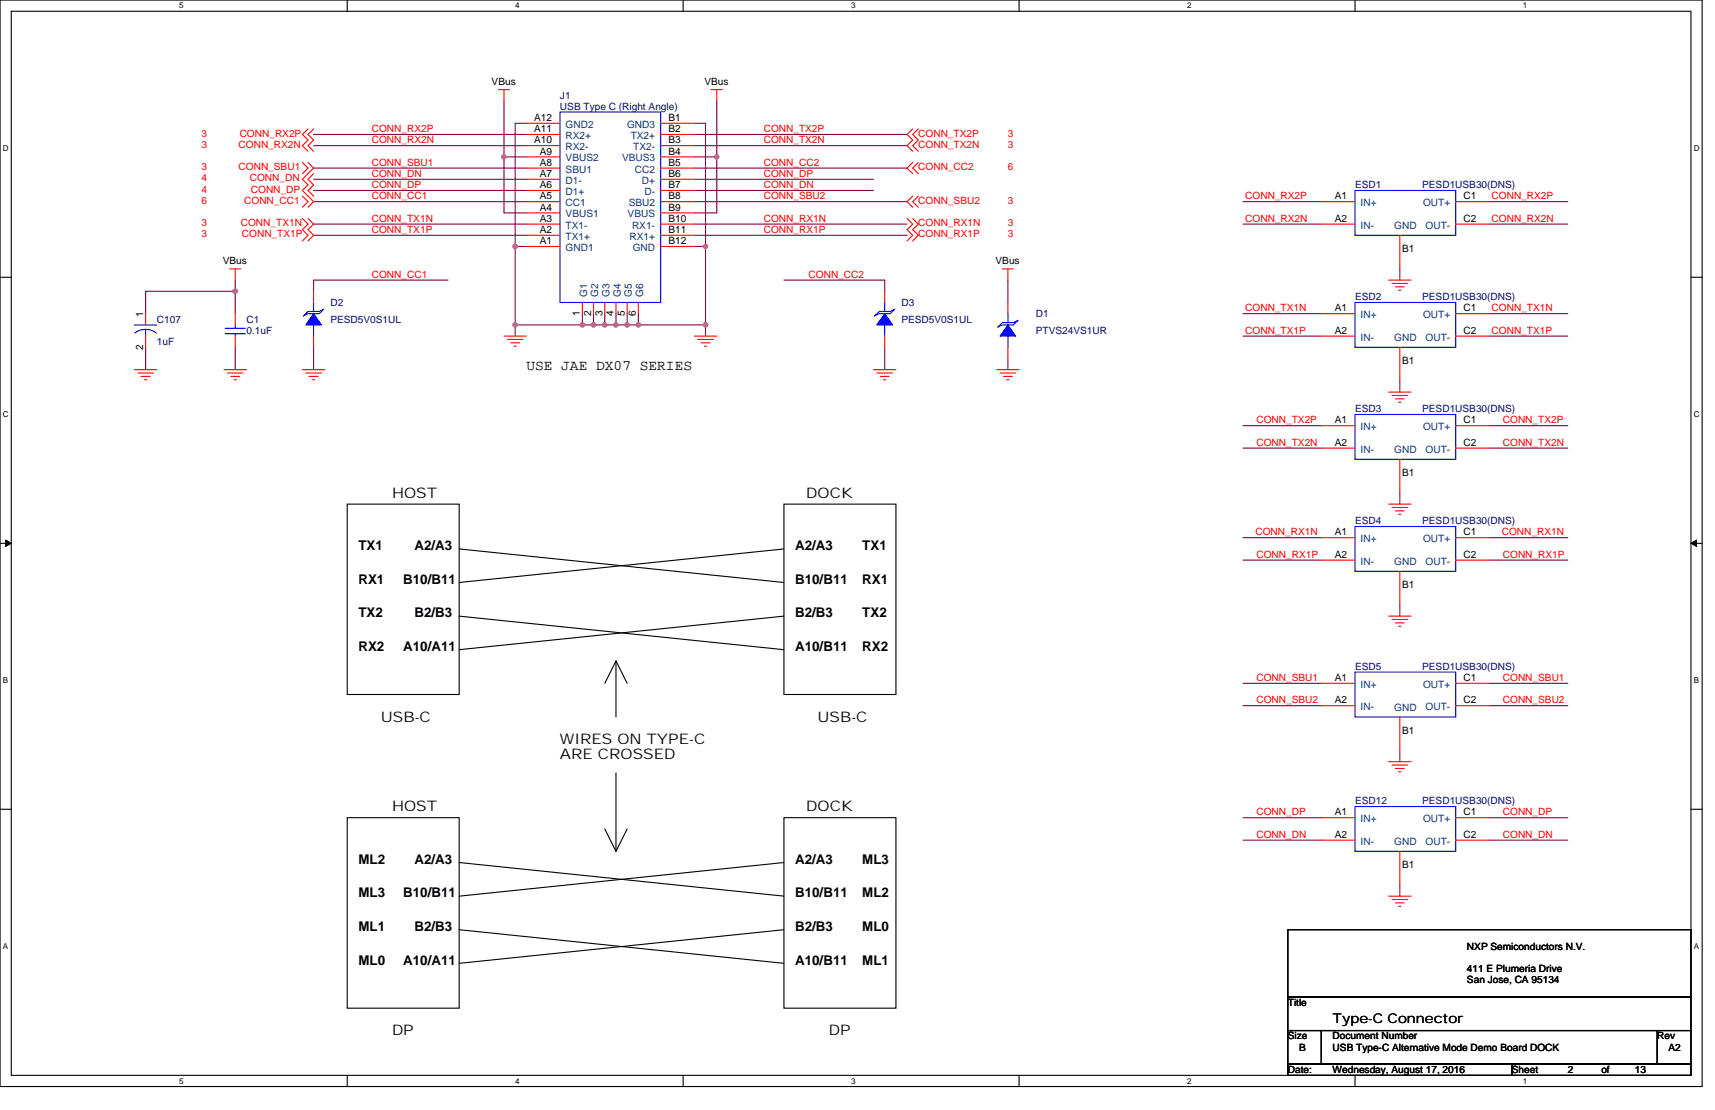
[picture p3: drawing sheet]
<svg xmlns="http://www.w3.org/2000/svg" width="432mm" height="279mm" viewBox="0 0 432 279" stroke-linecap="round" stroke-linejoin="round" font-family="sans-serif">
<path d="M0 0h428.6v273.5h-428.6zM2.8 2.8h422.9v267.9h-422.9z" fill="none" stroke="#000" stroke-width=".28"/>
<g fill="#fff">
<path d="M45.1 .3h1.1v2.3h-1.1z"/>
<path d="M45.1 271h1.1v2.2h-1.1z"/>
</g>
<path d="M87.4 0v2.8M87.4 270.7v2.8" fill="none" stroke="#000" stroke-width=".28"/>
<g fill="#fff">
<path d="M129.7 .3h1.1v2.3h-1.1z"/>
<path d="M129.7 271h1.1v2.2h-1.1z"/>
</g>
<path d="M172 0v2.8M172 270.7v2.8" fill="none" stroke="#000" stroke-width=".28"/>
<g fill="#fff">
<path d="M214.3 .3h1.1v2.3h-1.1z"/>
<path d="M214.3 271h1.1v2.2h-1.1z"/>
</g>
<path d="M256.6 0v2.8M256.6 270.7v2.8" fill="none" stroke="#000" stroke-width=".28"/>
<g fill="#fff">
<path d="M298.9 .3h1.1v2.3h-1.1z"/>
<path d="M298.9 271h1.1v2.2h-1.1z"/>
</g>
<path d="M341.2 0v2.8M341.2 270.7v2.8" fill="none" stroke="#000" stroke-width=".28"/>
<g fill="#fff">
<path d="M383.5 .3h1.1v2.3h-1.1z"/>
<path d="M383.5 271h1.1v2.2h-1.1z"/>
<path d="M.7 36.3h1.5v2.3h-1.5z"/>
<path d="M426.5 36.3h1.4v2.3h-1.4z"/>
<path d="M.7 103.3h1.5v2.2h-1.5z"/>
<path d="M426.5 103.3h1.4v2.2h-1.4z"/>
</g>
<path d="M0 69.8h2.8M425.7 69.8h2.9" fill="none" stroke="#000" stroke-width=".28"/>
<g fill="#fff">
<path d="M.7 170.2h1.4v2.3h-1.4z"/>
<path d="M426.5 170.2h1.3v2.3h-1.3z"/>
</g>
<path d="M0 136.8h2.8M425.7 136.8h2.9" fill="none" stroke="#000" stroke-width=".28"/>
<path d="M1.4 135.9l1.4 .9-1.4 .8zM425.7 136.8l1.4-.9v1.7z" fill="#000" stroke="#000" stroke-width=".25"/>
<g fill="#fff">
<path d="M.7 237.2h1.4v2.2h-1.4z"/>
<path d="M426.4 237.2h1.4v2.2h-1.4z"/>
</g>
<g fill="none" stroke="#000" stroke-width=".28">
<path d="M87.4 126.9h28.2v47.9h-28.2zM115.6 138.2l81.8 8.4M197.4 126.9h28.2v47.9h-28.2zM197.4 138.2l-81.8 8.4M115.6 155.1l81.8 8.4M197.4 155.1l-81.8 8.4M155.1 166.4l2.8 5.6M155.1 166.4l-2.8 5.6M155.1 166.4v14.1M155.1 194.6v19.7M0 203.7h2.8M87.4 205.8h28.2v48h-28.2z"/>
<path d="M115.6 217.1l81.8 8.5M152.3 208.7l2.8 5.6M157.9 208.7l-2.8 5.6M197.4 205.8h28.2v48h-28.2zM197.4 217.1l-81.8 8.5M425.7 203.7h2.9M115.6 234l81.8 8.5M197.4 234l-81.8 8.5M324.3 234h101.4v17h-101.4zM324.3 251h101.4v8.4h-101.4zM324.3 259.4h8.4v8.5h-8.4zM332.7 259.4h84.6v8.5h-84.6z"/>
<path d="M417.3 259.4h8.4v8.5h-8.4zM324.3 267.9h56.3v2.8h-56.3zM380.6 267.9h45.1v2.8h-45.1z"/>
</g>
<g fill="none" stroke="#800040" stroke-width=".28">
<path d="M79 33.8h53.5M79 36.7h53.5M126.9 39.5h5.6M126.9 39.5v14.1h5.6M126.9 25.4v14.1M132.5 31h-2.8v31M174.8 31h2.8v31M174.8 39.5h5.7v14.1h-5.7M174.8 33.8h53.6M174.8 36.7h53.6M180.5 25.4v14.1M79 42.3h53.5"/>
<path d="M79 45.1h53.5M79 47.9h53.5M79 50.8h53.5M79 56.4h53.5M79 59.2h53.5M174.8 42.3h53.6M174.8 45.1h45.1M174.8 47.9h45.1M174.8 50.8h53.6M174.8 56.4h53.6M174.8 59.2h53.6M313 50.8h19.7"/>
<path d="M313 56.4h19.7M375 50.8h19.7M375 56.4h19.7M36.7 79v-5.7h22.5v5.7M59.2 70.5v2.8M112.8 70.5h-33.8v2.8M129.7 62v19.8M129.7 62h2.8M146.6 79v2.8M149.4 79v2.8M152.3 79v2.8M155.1 79v2.8"/>
<path d="M157.9 79v2.8M160.7 79v2.8M174.8 62h2.8M177.6 62v19.8M197.4 70.5h25.4v2.8M253.8 70.5v5.6M313 79h19.7M352.4 67.7v2.8M375 79h19.7M36.7 87.4v5.6M59.2 87.4v5.6M79 87.4v5.6"/>
<path d="M129.7 81.8v2.8M129.7 81.8h16.9M146.6 81.8h2.8M149.4 81.8h2.9M152.3 81.8h2.8M155.1 81.8h2.8M157.9 81.8h2.8M160.7 81.8h16.9M177.6 81.8v2.8M222.8 87.4v5.6M253.8 90.2v2.8M313 84.6h19.7"/>
<path d="M352.4 95.9v2.8M375 84.6h19.7M313 107.1h19.7M313 112.8h19.7M375 107.1h19.7M375 112.8h19.7M313 135.3h19.7M352.4 124.1v2.8M375 135.3h19.7M313 141h19.7M352.4 152.3v2.8M375 141h19.7"/>
<path d="M313 172h19.7M313 177.6h19.7M375 172h19.7M375 177.6h19.7M352.4 188.9v2.8M313 205.8h19.7M313 211.5h19.7M375 205.8h19.7M375 211.5h19.7M352.4 222.8v2.8"/>
</g>
<g fill="#f0f" stroke="#f0f" stroke-width=".28">
<circle cx="160.7" cy="81.8" r=".55"/>
<circle cx="126.9" cy="39.5" r=".55"/>
<circle cx="180.4" cy="39.5" r=".55"/>
<circle cx="59.2" cy="73.3" r=".57"/>
<circle cx="129.7" cy="62" r=".56"/>
<circle cx="129.7" cy="81.8" r=".56"/>
<circle cx="177.6" cy="62" r=".55"/>
<circle cx="177.6" cy="81.8" r=".55"/>
<circle cx="157.9" cy="81.8" r=".56"/>
<circle cx="155.1" cy="81.8" r=".55"/>
<circle cx="152.2" cy="81.8" r=".55"/>
<circle cx="149.4" cy="81.8" r=".55"/>
<circle cx="146.6" cy="81.8" r=".55"/>
</g>
<g fill="none" stroke="#f00" stroke-width=".28">
<path d="M77.6 32.4l-1.5 1.4 1.5 1.5-1.5 1.4 1.5 1.4M79 32.4l-1.4 1.4 1.4 1.5-1.4 1.4 1.4 1.4M125.5 22.6h2.8M126.9 22.6v2.8M132.5 39.5h8.5M132.5 36.7h8.5M132.5 33.8h8.5M132.5 31h8.5M166.4 31h8.4M166.4 33.8h8.4M166.4 36.7h8.4M166.4 39.5h8.4"/>
<path d="M179 22.6h2.9M180.5 22.6v2.8M229.8 32.4l-1.4 1.4 1.4 1.5-1.4 1.4 1.4 1.4M231.2 32.4l-1.4 1.4 1.4 1.5-1.4 1.4 1.4 1.4M76.1 55l1.5 1.4-1.5 1.4 1.5 1.4-1.5 1.4M76.1 49.4l1.5 1.4-1.5 1.4M76.1 40.9l1.5 1.4-1.5 1.4M77.6 55l1.4 1.4-1.4 1.4 1.4 1.4-1.4 1.4M77.6 40.9l1.4 1.4-2.9 2.8 1.5 1.4-1.5 1.4 2.9 2.9-1.4 1.4M79 43.7l-1.4 1.4 1.4 1.4-1.4 1.4 1.4 1.5M132.5 59.2h8.5M132.5 56.4h8.5"/>
<path d="M132.5 53.6h8.5M132.5 50.8h8.5M132.5 47.9h8.5M132.5 45.1h8.5M132.5 42.3h8.5M166.4 42.3h8.4M166.4 45.1h8.4M166.4 47.9h8.4M166.4 50.8h8.4M166.4 53.6h8.4M166.4 56.4h8.4M166.4 59.2h8.4"/>
<path d="M228.4 55l1.4 1.4-1.4 1.4 1.4 1.4-1.4 1.4M229.8 55l1.4 1.4-1.4 1.4 1.4 1.4-1.4 1.4M229.8 40.9l-1.4 1.4 1.4 1.4M229.8 49.4l-1.4 1.4 1.4 1.4M231.2 40.9l-1.4 1.4 1.4 1.4M231.2 49.4l-1.4 1.4 1.4 1.4M332.7 50.8h8.5M332.7 56.4h8.5M352.4 59.2v8.5M366.5 50.8h8.5M366.5 56.4h8.5M36.7 79v2.8"/>
<path d="M57.8 67.7h2.8M59.2 67.7v2.8M59.2 79v2.8M79 73.3v2.8M132.5 62h8.5M146.6 76.1v2.9M149.4 76.1v2.9M152.3 76.1v2.9M155.1 76.1v2.9M157.9 76.1v2.9M160.7 76.1v2.9M166.4 62h8.4"/>
<path d="M222.8 73.3v2.8M252.3 67.7h2.9M253.8 76.1v2.9M253.8 67.7v2.8M332.7 79h8.5M349.6 70.5h5.7M350.5 71.4h3.9M351.3 72.2h2.3M352.1 73h.6M366.5 79h8.5M33.8 93h5.7M34.7 93.9h4"/>
<path d="M35.5 94.7h2.3M36.4 95.6h.6M36.7 84.6v2.8M56.4 93h5.6M57.3 93.9h3.9M58.1 94.7h2.2M58.9 95.6h.6M59.2 84.6v2.8M76.1 93h5.7M77 93.9h3.9M77.8 94.7h2.3M78.7 95.6h.5"/>
<path d="M79 84.6v2.8M126.9 84.6h5.6M127.7 85.4h4M128.6 86.3h2.2M129.4 87.1h.6M174.8 84.6h5.7M175.7 85.4h3.9M176.5 86.3h2.3M177.4 87.1h.5M219.9 93h5.7M220.8 93.9h3.9M221.6 94.7h2.3"/>
<path d="M222.5 95.6h.5M222.8 84.6v2.8M251 93h5.6M251.8 93.9h3.9M252.6 94.7h2.3M253.5 95.6h.5M253.8 87.4v2.8M332.7 84.6h8.5M349.6 98.7h5.7M350.5 99.5h3.9M352.4 87.4v8.5M366.5 84.6h8.5"/>
<path d="M332.7 107.1h8.5M332.7 112.8h8.5M351.3 100.4h2.3M352.1 101.2h.6M352.4 115.6v8.5M366.5 107.1h8.5M366.5 112.8h8.5M332.7 135.3h8.5M349.6 126.9h5.7M350.5 127.7h3.9M351.3 128.6h2.3M352.1 129.4h.6"/>
<path d="M366.5 135.3h8.5M332.7 141h8.5M349.6 155.1h5.7M350.5 155.9h3.9M351.3 156.8h2.3M352.1 157.6h.6M352.4 143.8v8.5M366.5 141h8.5M332.7 172h8.5M332.7 177.6h8.5M366.5 172h8.5M366.5 177.6h8.5"/>
<path d="M349.6 191.7h5.7M350.5 192.6h3.9M351.3 193.4h2.3M352.1 194.3h.6M352.4 180.5v8.4M332.7 205.8h8.5M332.7 211.5h8.5M352.4 214.3v8.5M366.5 205.8h8.5M366.5 211.5h8.5M349.6 225.6h5.7M350.5 226.4h3.9"/>
<path d="M351.3 227.3h2.3M352.1 228.1h.6"/>
</g>
<g fill="none" stroke="#00f" stroke-width=".28">
<path d="M141 28.2h25.4v47.9h-25.4zM341.2 47.9h25.3v11.3h-25.3zM77.6 78.4h2.8l1.1-.6-1.1 1.2h-2.8l-1.2 .5zM79 76.1v2.3M221.3 78.4h2.9l1.1-.6-1.1 1.2h-2.9l-1.1 .5zM222.8 76.1v2.3M253.8 79v2.2M341.2 76.1h25.3v11.3h-25.3zM33.8 81.8h5.7M33.9 83.8l1.3-.7 1.4-.2 1.5 .2 1.3 .7M36.7 82.9v1.7M56.7 82.6h5.1"/>
<path d="M56.7 84h5.1M59.2 84v.6M59.2 81.8v.8M79 81.8v2.8M222.8 81.8v2.8M252.3 81.2h2.9l1.1-.6-1.1 1.2h-2.9l-1.1 .5zM253.8 84.6v2.8M341.2 104.3h25.3v11.3h-25.3zM341.2 132.5h25.3v11.3h-25.3zM341.2 169.2h25.3v11.3h-25.3zM341.2 203h25.3v11.3h-25.3z"/>
</g>
<g fill="#00f" stroke="#00f" stroke-width=".28">
<path d="M253.8 81.8l1.9 2.8h-3.9z" fill-rule="evenodd"/>
<path d="M222.8 79l1.9 2.8h-3.9z" fill-rule="evenodd"/>
<path d="M79 79l1.9 2.8h-3.9z" fill-rule="evenodd"/>
</g>
<g font-size="3.7">
<text x="132.5" y="93.2">USE JAE DX07 SERIES</text>
<text x="98.7" y="125.3">HOST</text>
<text x="203" y="125.3">DOCK</text>
<text x="95.9" y="181.7">USB-C</text>
<text x="205.8" y="181.7">USB-C</text>
<text x="141" y="187.3">WIRES ON TYPE-C</text>
<text x="141" y="191">ARE CROSSED</text>
<text x="98.7" y="204.2">HOST</text>
<text x="203" y="204.2">DOCK</text>
<text x="98.7" y="260.6">DP</text>
<text x="208.7" y="260.6">DP</text>
</g>
<g font-size="3.4">
<text x="90.2" y="138.5">TX1</text>
<text x="104.3" y="138.5">A2/A3</text>
<text x="200.2" y="138.5">A2/A3</text>
<text x="217.1" y="138.5">TX1</text>
<text x="90.2" y="146.9">RX1</text>
<text x="101.5" y="146.9">B10/B11</text>
<text x="200.2" y="146.9">B10/B11</text>
<text x="217.1" y="146.9">RX1</text>
<text x="90.2" y="155.4">TX2</text>
<text x="104.3" y="155.4">B2/B3</text>
<text x="200.2" y="155.4">B2/B3</text>
<text x="217.1" y="155.4">TX2</text>
<text x="90.2" y="163.8">RX2</text>
<text x="101.5" y="163.8">A10/A11</text>
<text x="200.2" y="163.8">A10/B11</text>
<text x="217.1" y="163.8">RX2</text>
<text x="90.2" y="217.4">ML2</text>
<text x="104.3" y="217.4">A2/A3</text>
<text x="200.2" y="217.4">A2/A3</text>
<text x="217.1" y="217.4">ML3</text>
<text x="90.2" y="225.9">ML3</text>
<text x="101.5" y="225.9">B10/B11</text>
<text x="200.2" y="225.9">B10/B11</text>
<text x="217.1" y="225.9">ML2</text>
<text x="90.2" y="234.3">ML1</text>
<text x="104.3" y="234.3">B2/B3</text>
<text x="200.2" y="234.3">B2/B3</text>
<text x="217.1" y="234.3">ML0</text>
<text x="90.2" y="242.8">ML0</text>
<text x="101.5" y="242.8">A10/A11</text>
<text x="200.2" y="242.8">A10/B11</text>
<text x="217.1" y="242.8">ML1</text>
<text x="335.5" y="257.5">Type-C Connector</text>
</g>
<g font-size="2.5">
<text x="123.8" y="21.4">VBus</text>
<text x="177.4" y="21.4">VBus</text>
<text x="134.5" y="33.3">A11</text>
<text x="134.5" y="30.4">A12</text>
<text x="168.3" y="33.3">B2</text>
<text x="168.3" y="30.4">B1</text>
<text x="134.5" y="36.1">A10</text>
<text x="135.9" y="41.7">A8</text>
<text x="135.9" y="38.9">A9</text>
<text x="168.3" y="41.7">B5</text>
<text x="168.3" y="36.1">B3</text>
<text x="168.3" y="38.9">B4</text>
<text x="135.9" y="47.3">A6</text>
<text x="135.9" y="44.5">A7</text>
<text x="168.3" y="44.5">B6</text>
<text x="168.3" y="47.3">B7</text>
<text x="135.9" y="53">A4</text>
<text x="135.9" y="50.2">A5</text>
<text x="168.3" y="50.2">B8</text>
<text x="168.3" y="53">B9</text>
<text x="336.1" y="50.2">A1</text>
<text x="368.5" y="50.2">C1</text>
<text x="135.9" y="58.6">A2</text>
<text x="135.9" y="55.8">A3</text>
<text x="168.3" y="58.6">B11</text>
<text x="168.3" y="55.8">B10</text>
<text x="336.1" y="55.8">A2</text>
<text x="368.5" y="55.8">C2</text>
<text x="135.9" y="61.4">A1</text>
<text x="168.3" y="61.4">B12</text>
<text x="353" y="63.5">B1</text>
<text x="56.1" y="66.5">VBus</text>
<text x="250.7" y="66.5">VBus</text>
<text x="36.1" y="79.8" transform="rotate(-90 36.1 79.8)">1</text>
<text x="146" y="79.5" transform="rotate(-90 146 79.5)">1</text>
<text x="148.8" y="79.5" transform="rotate(-90 148.8 79.5)">2</text>
<text x="151.7" y="79.5" transform="rotate(-90 151.7 79.5)">3</text>
<text x="154.5" y="79.5" transform="rotate(-90 154.5 79.5)">4</text>
<text x="157.3" y="79.5" transform="rotate(-90 157.3 79.5)">5</text>
<text x="160.1" y="79.5" transform="rotate(-90 160.1 79.5)">6</text>
<text x="336.1" y="78.4">A1</text>
<text x="368.5" y="78.4">C1</text>
<text x="36.1" y="88" transform="rotate(-90 36.1 88)">2</text>
<text x="336.1" y="84">A2</text>
<text x="368.5" y="84">C2</text>
<text x="353" y="91.7">B1</text>
<text x="336.1" y="106.6">A1</text>
<text x="368.5" y="106.6">C1</text>
<text x="336.1" y="112.2">A2</text>
<text x="368.5" y="112.2">C2</text>
<text x="353" y="119.8">B1</text>
<text x="336.1" y="134.7">A1</text>
<text x="368.5" y="134.7">C1</text>
<text x="336.1" y="140.4">A2</text>
<text x="368.5" y="140.4">C2</text>
<text x="353" y="148">B1</text>
<text x="336.1" y="171.4">A1</text>
<text x="368.5" y="171.4">C1</text>
<text x="336.1" y="177">A2</text>
<text x="368.5" y="177">C2</text>
<text x="353" y="184.7">B1</text>
<text x="336.1" y="205.2">A1</text>
<text x="368.5" y="205.2">C1</text>
<text x="336.1" y="210.9">A2</text>
<text x="368.5" y="210.9">C2</text>
<text x="353" y="218.5">B1</text>
<text x="369.4" y="239.1">NXP Semiconductors N.V.</text>
<text x="369.4" y="244.7">411 E Plumeria Drive</text>
<text x="369.4" y="247.5">San Jose, CA 95134</text>
<text x="324.3" y="253.2">Title</text>
<text x="324.3" y="261.6">Size</text>
<text x="335.5" y="261.6">Document Number</text>
<text x="417.3" y="261.6">Rev</text>
<text x="327.1" y="264.5">B</text>
<text x="335.5" y="264.5">USB Type-C Alternative Mode Demo Board DOCK</text>
<text x="420.1" y="264.5">A2</text>
<text x="324.3" y="270.1">Date:</text>
<text x="335.5" y="270.1">Wednesday, August 17, 2016</text>
<text x="380.6" y="270.1">Sheet</text>
<text x="394.7" y="270.1">2</text>
<text x="403.2" y="270.1">of</text>
<text x="411.6" y="270.1">13</text>
</g>
<g font-size="2.5" fill="#000080">
<text x="141" y="24.8">J1</text>
<text x="141" y="27.6">USB Type C (Right Angle)</text>
<text x="341.2" y="47.4">ESD1</text>
<text x="358.1" y="47.4">PESD1USB30(DNS)</text>
<text x="83.2" y="77">D2</text>
<text x="227" y="77">D3</text>
<text x="341.2" y="75.6">ESD2</text>
<text x="358.1" y="75.6">PESD1USB30(DNS)</text>
<text x="39.5" y="81.2">C107</text>
<text x="62" y="81.2">C1</text>
<text x="83.2" y="81.2">PESD5V0S1UL</text>
<text x="227" y="81.2">PESD5V0S1UL</text>
<text x="260.8" y="79.8">D1</text>
<text x="39.5" y="86.8">1uF</text>
<text x="62" y="84">0.1uF</text>
<text x="260.8" y="84">PTVS24VS1UR</text>
<text x="341.2" y="103.8">ESD3</text>
<text x="358.1" y="103.8">PESD1USB30(DNS)</text>
<text x="341.2" y="132">ESD4</text>
<text x="358.1" y="132">PESD1USB30(DNS)</text>
<text x="341.2" y="168.6">ESD5</text>
<text x="358.1" y="168.6">PESD1USB30(DNS)</text>
<text x="341.2" y="202.4">ESD12</text>
<text x="358.1" y="202.4">PESD1USB30(DNS)</text>
</g>
<g font-size="2.5" fill="#f00">
<text x="50.8" y="34.4">3</text>
<text x="60.3" y="34.4">CONN_RX2P</text>
<text x="93.6" y="33.3">CONN_RX2P</text>
<text x="192.3" y="33.3">CONN_TX2P</text>
<text x="231.2" y="34.4">CONN_TX2P</text>
<text x="253.8" y="34.4">3</text>
<text x="50.8" y="37.2">3</text>
<text x="60.1" y="37.2">CONN_RX2N</text>
<text x="93.6" y="36.1">CONN_RX2N</text>
<text x="93.6" y="41.7">CONN_SBU1</text>
<text x="192.3" y="36.1">CONN_TX2N</text>
<text x="192.3" y="41.7">CONN_CC2</text>
<text x="231.2" y="37.2">CONN_TX2N</text>
<text x="253.8" y="37.2">3</text>
<text x="50.8" y="45.7">4</text>
<text x="50.8" y="42.9">3</text>
<text x="60.1" y="42.9">CONN_SBU1</text>
<text x="62.9" y="45.7">CONN_DN</text>
<text x="93.6" y="44.6">CONN_DN</text>
<text x="93.6" y="47.4">CONN_DP</text>
<text x="192.3" y="44.6">CONN_DP</text>
<text x="192.3" y="47.4">CONN_DN</text>
<text x="231.2" y="42.9">CONN_CC2</text>
<text x="253.8" y="42.9">6</text>
<text x="50.8" y="48.5">4</text>
<text x="50.8" y="51.3">6</text>
<text x="61.5" y="51.3">CONN_CC1</text>
<text x="63.2" y="48.5">CONN_DP</text>
<text x="93.6" y="50.2">CONN_CC1</text>
<text x="192.3" y="50.2">CONN_SBU2</text>
<text x="231.2" y="51.3">CONN_SBU2</text>
<text x="253.8" y="51.3">3</text>
<text x="313.5" y="50.2">CONN_RX2P</text>
<text x="375.6" y="50.2">CONN_RX2P</text>
<text x="50.8" y="59.8">3</text>
<text x="50.8" y="57">3</text>
<text x="60.6" y="57">CONN_TX1N</text>
<text x="60.9" y="59.8">CONN_TX1P</text>
<text x="93.6" y="55.8">CONN_TX1N</text>
<text x="93.6" y="58.7">CONN_TX1P</text>
<text x="192.3" y="55.8">CONN_RX1N</text>
<text x="192.3" y="58.7">CONN_RX1P</text>
<text x="231.2" y="59.8">CONN_RX1P</text>
<text x="231.2" y="57">CONN_RX1N</text>
<text x="253.8" y="57">3</text>
<text x="253.8" y="59.8">3</text>
<text x="313.5" y="55.8">CONN_RX2N</text>
<text x="375.6" y="55.8">CONN_RX2N</text>
<text x="93.6" y="69.9">CONN_CC1</text>
<text x="203.6" y="69.9">CONN_CC2</text>
<text x="313.5" y="78.4">CONN_TX1N</text>
<text x="375.6" y="78.4">CONN_TX1N</text>
<text x="313.5" y="84">CONN_TX1P</text>
<text x="375.6" y="84">CONN_TX1P</text>
<text x="316.4" y="106.6">CONN_TX2P</text>
<text x="378.4" y="106.6">CONN_TX2P</text>
<text x="316.4" y="112.2">CONN_TX2N</text>
<text x="378.4" y="112.2">CONN_TX2N</text>
<text x="316.1" y="134.8">CONN_RX1N</text>
<text x="378.1" y="134.8">CONN_RX1N</text>
<text x="316.4" y="140.4">CONN_RX1P</text>
<text x="378.4" y="140.4">CONN_RX1P</text>
<text x="316.4" y="171.4">CONN_SBU1</text>
<text x="378.4" y="171.4">CONN_SBU1</text>
<text x="316.4" y="177.1">CONN_SBU2</text>
<text x="378.4" y="177.1">CONN_SBU2</text>
<text x="316.4" y="205.3">CONN_DP</text>
<text x="378.4" y="205.3">CONN_DP</text>
<text x="316.4" y="210.9">CONN_DN</text>
<text x="378.4" y="210.9">CONN_DN</text>
</g>
<g font-size="2.5" fill="#004080">
<text x="142.4" y="35">RX2+</text>
<text x="142.4" y="32.2">GND2</text>
<text x="157.9" y="32.2">GND3</text>
<text x="158.8" y="35">TX2+</text>
<text x="142.4" y="40.6">VBUS2</text>
<text x="142.4" y="37.8">RX2-</text>
<text x="156.6" y="40.6">VBUS3</text>
<text x="159.4" y="37.8">TX2-</text>
<text x="142.4" y="46.3">D1-</text>
<text x="142.4" y="43.5">SBU1</text>
<text x="159.9" y="43.5">CC2</text>
<text x="161.6" y="46.3">D+</text>
<text x="142.4" y="51.9">CC1</text>
<text x="142.4" y="49.1">D1+</text>
<text x="158.3" y="51.9">SBU2</text>
<text x="162.3" y="49.1">D-</text>
<text x="342.6" y="51.9">IN+</text>
<text x="358.3" y="51.9">OUT+</text>
<text x="142.4" y="57.6">TX1-</text>
<text x="142.4" y="54.7">VBUS1</text>
<text x="158" y="54.7">VBUS</text>
<text x="159.1" y="57.6">RX1-</text>
<text x="342.6" y="57.6">IN-</text>
<text x="351" y="57.7">GND</text>
<text x="358.9" y="57.6">OUT-</text>
<text x="142.4" y="63.2">GND1</text>
<text x="142.4" y="60.4">TX1+</text>
<text x="158.5" y="60.4">RX1+</text>
<text x="159.3" y="63.2">GND</text>
<text x="147.8" y="74.7" transform="rotate(-90 147.8 74.7)">G1</text>
<text x="150.6" y="74.7" transform="rotate(-90 150.6 74.7)">G2</text>
<text x="153.5" y="74.7" transform="rotate(-90 153.5 74.7)">G3</text>
<text x="156.3" y="74.7" transform="rotate(-90 156.3 74.7)">G4</text>
<text x="159.1" y="74.7" transform="rotate(-90 159.1 74.7)">G5</text>
<text x="161.9" y="74.7" transform="rotate(-90 161.9 74.7)">G6</text>
<text x="342.6" y="80.1">IN+</text>
<text x="358.3" y="80.1">OUT+</text>
<text x="342.6" y="85.7">IN-</text>
<text x="351" y="85.9">GND</text>
<text x="358.9" y="85.7">OUT-</text>
<text x="342.6" y="108.3">IN+</text>
<text x="342.6" y="113.9">IN-</text>
<text x="358.3" y="108.3">OUT+</text>
<text x="358.9" y="113.9">OUT-</text>
<text x="351" y="114.1">GND</text>
<text x="342.6" y="136.5">IN+</text>
<text x="358.3" y="136.5">OUT+</text>
<text x="342.6" y="142.1">IN-</text>
<text x="351" y="142.3">GND</text>
<text x="358.9" y="142.1">OUT-</text>
<text x="342.6" y="173.1">IN+</text>
<text x="358.3" y="173.1">OUT+</text>
<text x="342.6" y="178.8">IN-</text>
<text x="351" y="179">GND</text>
<text x="358.9" y="178.8">OUT-</text>
<text x="342.6" y="207">IN+</text>
<text x="358.3" y="207">OUT+</text>
<text x="342.6" y="212.6">IN-</text>
<text x="351" y="212.8">GND</text>
<text x="358.9" y="212.6">OUT-</text>
</g>
<g font-size="2">
<text x="45.1" y="2.1">5</text>
<text x="129.7" y="2.1">4</text>
<text x="214.3" y="2.1">3</text>
<text x="298.9" y="2.1">2</text>
<text x="383.5" y="2.1">1</text>
<text x=".7" y="38.1">D</text>
<text x="426.5" y="38.1">D</text>
<text x=".7" y="105.1">C</text>
<text x="426.5" y="105.1">C</text>
<text x=".7" y="172">B</text>
<text x="426.5" y="172">B</text>
<text x=".7" y="239">A</text>
<text x="426.5" y="239">A</text>
<text x="45.1" y="272.8">5</text>
<text x="129.7" y="272.8">4</text>
<text x="214.3" y="272.8">3</text>
<text x="298.9" y="272.8">2</text>
<text x="383.5" y="272.8">1</text>
</g>
</svg>
